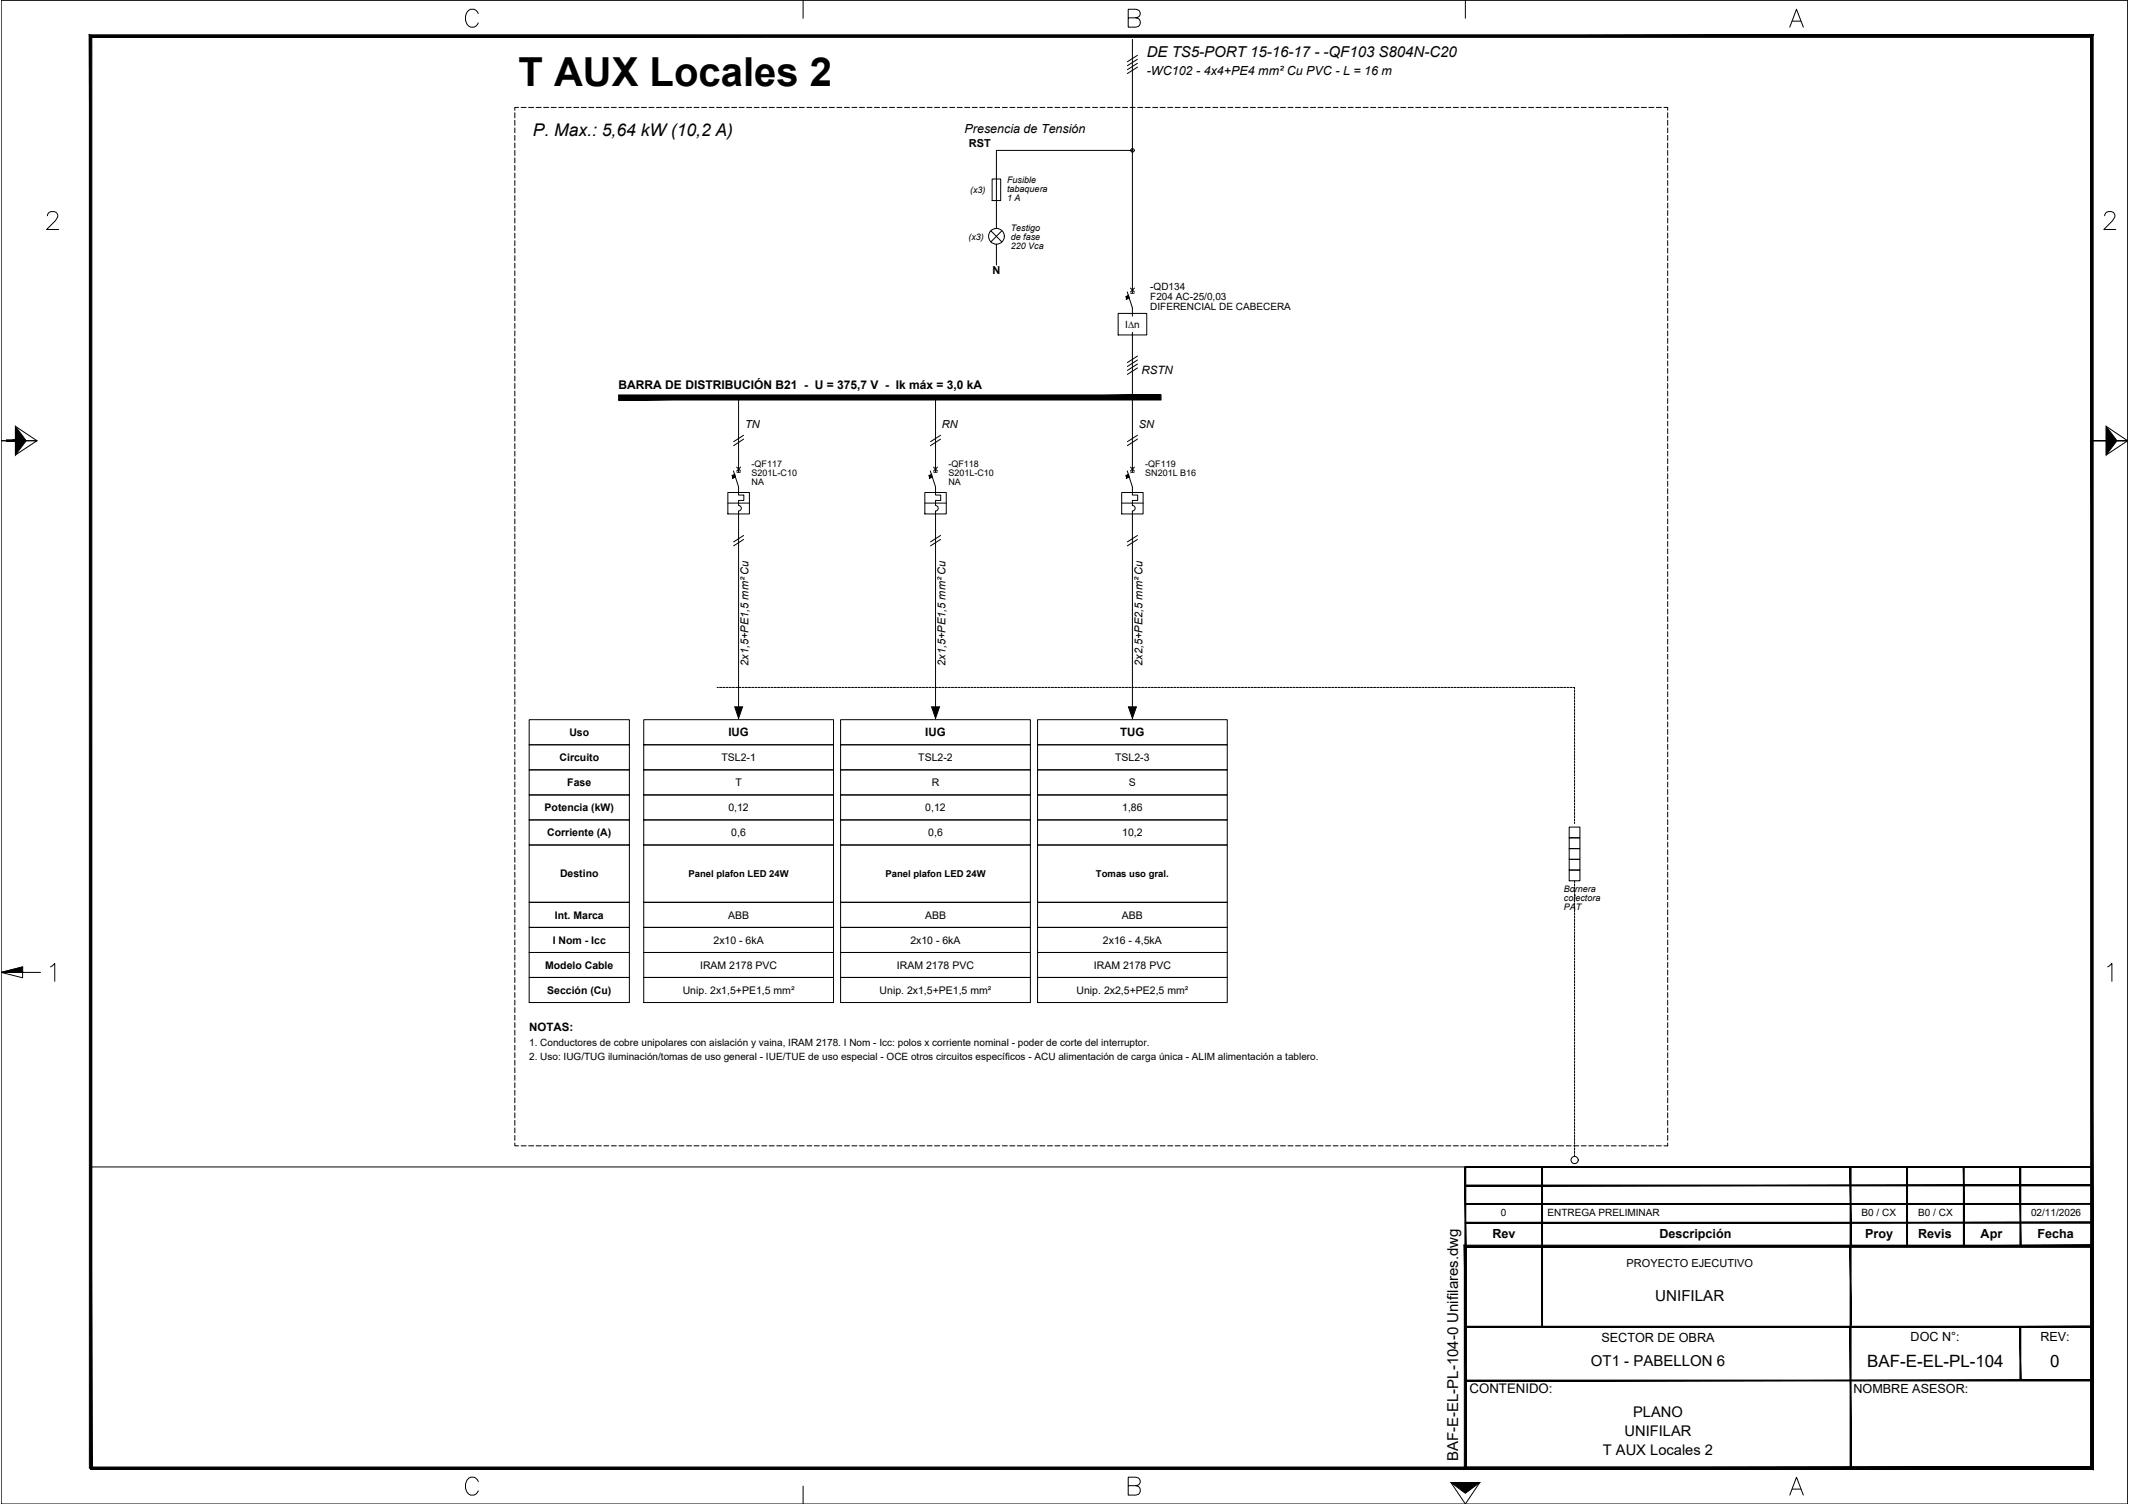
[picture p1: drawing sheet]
<svg xmlns="http://www.w3.org/2000/svg" width="841mm" height="594mm" viewBox="0 0 841 594" stroke-linecap="round" stroke-linejoin="round" font-family="sans-serif">
<!-- layer: UNI-MARCO -->
<g fill="none" stroke="#000" stroke-width=".4">
<path d="M203.4 44.5v2M203.4 47.5v2M203.4 50.5v2M203.4 53.5v2M203.4 56.4v2M203.4 59.4v2M204.9 42.4h-1.5v1.2M205.9 42.4h2M208.8 42.4h2M211.8 42.4h2M214.8 42.4h1.9M217.7 42.4h2"/>
<path d="M220.7 42.4h2M223.7 42.4h2M226.7 42.4h1.9M229.6 42.4h2M232.6 42.4h2M235.5 42.4h2M238.5 42.4h2M241.5 42.4h2M244.5 42.4h2M247.4 42.4h2M250.4 42.4h2M253.4 42.4h2"/>
<path d="M256.3 42.4h2M259.3 42.4h2M262.3 42.4h2M265.3 42.4h2M268.2 42.4h2M271.2 42.4h2M274.2 42.4h1.9M277.2 42.4h1.9M280.1 42.4h2M283.1 42.4h2M286 42.4h2M289 42.4h2"/>
<path d="M292 42.4h2M294.9 42.4h2M297.9 42.4h2M300.9 42.4h2M303.9 42.4h2M306.8 42.4h2M309.8 42.4h2M312.8 42.4h1.9M315.8 42.4h1.9M318.7 42.4h2M321.7 42.4h2M324.7 42.4h1.9"/>
<path d="M327.6 42.4h2M330.6 42.4h2M333.6 42.4h1.9M336.5 42.4h2M339.5 42.4h2M342.5 42.4h2M345.4 42.4h2M348.4 42.4h2M351.4 42.4h2M354.4 42.4h1.9M357.3 42.4h2M360.3 42.4h2"/>
<path d="M363.3 42.4h2M366.2 42.4h2M369.2 42.4h2M372.2 42.4h1.9M375.2 42.4h1.9M378.1 42.4h2M381.1 42.4h2M384 42.4h2M387 42.4h2M390 42.4h2M393 42.4h1.9M395.9 42.4h2"/>
<path d="M398.9 42.4h2M401.9 42.4h2M404.8 42.4h2M407.8 42.4h2M410.8 42.4h1.9M413.8 42.4h2M416.7 42.4h2M419.7 42.4h2M422.7 42.4h1.9M425.6 42.4h2M428.6 42.4h2M431.6 42.4h1.9"/>
<path d="M434.6 42.4h1.9M437.5 42.4h2M440.5 42.4h2M443.4 42.4h2M446.4 42.4h2M449.4 42.4h2M452.4 42.4h2M455.3 42.4h2M458.3 42.4h2M461.3 42.4h2M464.2 42.4h2M467.2 42.4h2"/>
<path d="M470.2 42.4h1.9M473.2 42.4h1.9M476.1 42.4h2M479.1 42.4h2M482 42.4h2M485.1 42.4h1.9M488 42.4h2M491 42.4h2M493.9 42.4h2M496.9 42.4h2M499.9 42.4h2M502.8 42.4h2"/>
<path d="M505.8 42.4h2M508.8 42.4h2M511.8 42.4h2M514.7 42.4h2M517.7 42.4h2M520.7 42.4h1.9M523.7 42.4h1.9M526.6 42.4h2M529.6 42.4h2M532.6 42.4h1.9M535.5 42.4h2M538.5 42.4h2"/>
<path d="M541.4 42.4h2M544.4 42.4h2M547.4 42.4h2M550.4 42.4h2M553.3 42.4h2M556.3 42.4h2M559.3 42.4h2M562.3 42.4h1.9M565.2 42.4h2M568.2 42.4h2M571.2 42.4h2M574.1 42.4h2"/>
<path d="M577.1 42.4h2M580.1 42.4h1.9M583.1 42.4h1.9M586 42.4h2M589 42.4h2M591.9 42.4h2M594.9 42.4h2M597.9 42.4h2M600.9 42.4h1.9M603.8 42.4h2M606.8 42.4h2M609.8 42.4h2"/>
<path d="M612.7 42.4h2M615.7 42.4h2M618.7 42.4h1.9M621.7 42.4h1.9M624.6 42.4h2M627.6 42.4h2M630.6 42.4h1.9M633.5 42.4h2M636.5 42.4h2M639.5 42.4h1.9M642.5 42.4h1.9M645.4 42.4h2"/>
<path d="M648.4 42.4h2M651.3 42.4h2M654.3 42.4h2M657.3 42.4h1.5v1.2M658.8 44.5v2M658.8 47.5v2M658.8 50.5v2M658.8 53.5v2M658.8 56.4v2M658.8 59.4v2M203.4 62.4v2M203.4 65.3v2"/>
<path d="M203.4 68.3v2M203.4 71.3v2M203.4 74.3v2M203.4 77.2v2M658.8 62.4v2M658.8 65.3v2M658.8 68.3v2M658.8 71.3v2M658.8 74.3v2M658.8 77.2v2M203.4 80.2v2M203.4 83.2v1.9"/>
<path d="M203.4 86.1v2M203.4 89.1v2M203.4 92.1v2M203.4 95.1v1.9M203.4 98v2M658.8 80.2v2M658.8 83.2v1.9M658.8 86.1v2M658.8 89.1v2M658.8 92.1v2M658.8 95.1v1.9M658.8 98v2"/>
<path d="M203.4 101v2M203.4 103.9v2M203.4 106.9v2M203.4 109.9v2M203.4 112.9v2M203.4 115.8v2M203.4 118.8v2M658.8 101v2M658.8 103.9v2M658.8 106.9v2M658.8 109.9v2M658.8 112.9v2"/>
<path d="M658.8 115.8v2M658.8 118.8v2M203.4 121.8v2M203.4 124.8v1.9M203.4 127.7v2M203.4 130.7v2M203.4 133.7v2M203.4 136.6v2M203.4 139.6v2M658.8 121.8v2M658.8 124.8v1.9M658.8 127.7v2"/>
<path d="M658.8 130.7v2M658.8 133.7v2M658.8 136.6v2M658.8 139.6v2M203.4 142.6v1.9M203.4 145.6v1.9M203.4 148.5v2M203.4 151.5v2M203.4 154.4v2M203.4 157.4v2M658.8 142.6v1.9M658.8 145.6v1.9"/>
<path d="M658.8 148.5v2M658.8 151.5v2M658.8 154.4v2M658.8 157.4v2M203.4 160.4v2M203.4 163.4v1.9M203.4 166.3v2M203.4 169.3v2M203.4 172.3v2M203.4 175.2v2M203.4 178.2v2M658.8 160.4v2"/>
<path d="M658.8 163.4v1.9M658.8 166.3v2M658.8 169.3v2M658.8 172.3v2M658.8 175.2v2M658.8 178.2v2M203.4 181.2v1.9M203.4 184.2v1.9M203.4 187.1v2M203.4 190.1v2M203.4 193.1v1.9M203.4 196v2"/>
<path d="M203.4 199v2M658.8 181.2v1.9M658.8 184.2v1.9M658.8 187.1v2M658.8 190.1v2M658.8 193.1v1.9M658.8 196v2M658.8 199v2M203.4 202v1.9M203.4 204.9v2M203.4 207.9v2M203.4 210.9v2"/>
<path d="M203.4 213.8v2M203.4 216.8v2M203.4 219.8v2M658.8 202v1.9M658.8 204.9v2M658.8 207.9v2M658.8 210.9v2M658.8 213.8v2M658.8 216.8v2M658.8 219.8v2M203.4 222.8v1.9M203.4 225.7v2"/>
<path d="M203.4 228.7v2M203.4 231.7v2M203.4 234.6v2M203.4 237.6v2M658.8 222.8v1.9M658.8 225.7v2M658.8 228.7v2M658.8 231.7v2M658.8 234.6v2M658.8 237.6v2M203.4 240.6v1.9M203.4 243.6v1.9"/>
<path d="M203.4 246.5v2M203.4 249.5v2M203.4 252.4v2M203.4 255.4v2M203.4 258.4v2M658.8 240.6v1.9M658.8 243.6v1.9M658.8 246.5v2M658.8 249.5v2M658.8 252.4v2M658.8 255.4v2M658.8 258.4v2"/>
<path d="M203.4 261.4v2M203.4 264.3v2M203.4 267.3v2M203.4 270.3v2M203.4 273.2v2M203.4 276.2v2M203.4 279.2v1.9M658.8 261.4v2M658.8 264.3v2M658.8 267.3v2M658.8 270.3v2M658.8 273.2v2"/>
<path d="M658.8 276.2v2M658.8 279.2v1.9M203.4 282.2v2M203.4 285.1v2M203.4 288.1v2M203.4 291.1v1.9M203.4 294v2M203.4 297v2M203.4 300v2M658.8 282.2v2M658.8 285.1v2M658.8 288.1v2"/>
<path d="M658.8 291.1v1.9M658.8 294v2M658.8 297v2M658.8 300v2M203.4 303v1.9M203.4 305.9v2M203.4 308.9v2M203.4 311.8v2M203.4 314.8v2M203.4 317.8v2M658.8 303v1.9M658.8 305.9v2"/>
<path d="M658.8 308.9v2M658.8 311.8v2M658.8 314.8v2M658.8 317.8v2M203.4 320.8v2M203.4 323.7v2M203.4 326.7v2M203.4 329.7v2M203.4 332.7v1.9M203.4 335.6v2M203.4 338.6v2M658.8 320.8v2"/>
<path d="M658.8 323.7v2M658.8 326.7v2M658.8 329.7v2M658.8 332.7v1.9M658.8 335.6v2M658.8 338.6v2M203.4 341.6v1.9M203.4 344.5v2M203.4 347.5v2M203.4 350.4v2M203.4 353.5v1.9M203.4 356.4v2"/>
<path d="M203.4 359.4v2M658.8 341.6v1.9M658.8 344.5v2M658.8 347.5v2M658.8 350.4v2M658.8 353.5v1.9M658.8 356.4v2M658.8 359.4v2M203.4 362.3v2M203.4 365.3v2M203.4 368.3v2M203.4 371.3v1.9"/>
<path d="M203.4 374.2v2M203.4 377.2v2M658.8 362.3v2M658.8 365.3v2M658.8 368.3v2M658.8 371.3v1.9M658.8 374.2v2M658.8 377.2v2M203.4 380.2v2M203.4 383.1v2M203.4 386.1v2M203.4 389.1v1.9"/>
<path d="M203.4 392.1v1.9M203.4 395v2M203.4 398v2M658.8 380.2v2M658.8 383.1v2M658.8 386.1v2M658.8 389.1v1.9M658.8 392.1v1.9M658.8 395v2M658.8 398v2M203.4 401v1.9M203.4 403.9v2"/>
<path d="M203.4 406.9v2M203.4 409.9v1.9M203.4 412.8v2M203.4 415.8v2M203.4 418.8v2M658.8 401v1.9M658.8 403.9v2M658.8 406.9v2M658.8 409.9v1.9M658.8 412.8v2M658.8 415.8v2M658.8 418.8v2"/>
<path d="M203.4 421.7v2M203.4 424.7v2M203.4 427.7v2M203.4 430.7v1.9M203.4 433.6v2M203.4 436.6v2M203.4 439.6v2M658.8 421.7v2M658.8 424.7v2M658.8 427.7v2M658.8 430.7v1.9M658.8 433.6v2"/>
<path d="M658.8 436.6v2M658.8 439.6v2M203.4 451.5v1.1h1.5M203.4 442.5v2M203.4 445.5v2M203.4 448.5v1.9M205.9 452.6h2M208.8 452.6h2M211.8 452.6h2M214.8 452.6h1.9M217.7 452.6h2M220.7 452.6h2"/>
<path d="M223.7 452.6h2M226.7 452.6h1.9M229.6 452.6h2M232.6 452.6h2M235.5 452.6h2M238.5 452.6h2M241.5 452.6h2M244.5 452.6h2M247.4 452.6h2M250.4 452.6h2M253.4 452.6h2M256.3 452.6h2"/>
<path d="M259.3 452.6h2M262.3 452.6h2M265.3 452.6h2M268.2 452.6h2M271.2 452.6h2M274.2 452.6h1.9M277.2 452.6h1.9M280.1 452.6h2M283.1 452.6h2M286 452.6h2M289 452.6h2M292 452.6h2"/>
<path d="M294.9 452.6h2M297.9 452.6h2M300.9 452.6h2M303.9 452.6h2M306.8 452.6h2M309.8 452.6h2M312.8 452.6h1.9M315.8 452.6h1.9M318.7 452.6h2M321.7 452.6h2M324.7 452.6h1.9M327.6 452.6h2"/>
<path d="M330.6 452.6h2M333.6 452.6h1.9M336.5 452.6h2M339.5 452.6h2M342.5 452.6h2M345.4 452.6h2M348.4 452.6h2M351.4 452.6h2M354.4 452.6h1.9M357.3 452.6h2M360.3 452.6h2M363.3 452.6h2"/>
<path d="M366.2 452.6h2M369.2 452.6h2M372.2 452.6h1.9M375.2 452.6h1.9M378.1 452.6h2M381.1 452.6h2M384 452.6h2M387 452.6h2M390 452.6h2M393 452.6h1.9M395.9 452.6h2M398.9 452.6h2"/>
<path d="M401.9 452.6h2M404.8 452.6h2M407.8 452.6h2M410.8 452.6h1.9M413.8 452.6h2M416.7 452.6h2M419.7 452.6h2M422.7 452.6h1.9M425.6 452.6h2M428.6 452.6h2M431.6 452.6h1.9M434.6 452.6h1.9"/>
<path d="M437.5 452.6h2M440.5 452.6h2M443.4 452.6h2M446.4 452.6h2M449.4 452.6h2M452.4 452.6h2M455.3 452.6h2M458.3 452.6h2M461.3 452.6h2M464.2 452.6h2M467.2 452.6h2M470.2 452.6h1.9"/>
<path d="M473.2 452.6h1.9M476.1 452.6h2M479.1 452.6h2M482 452.6h2M485.1 452.6h1.9M488 452.6h2M491 452.6h2M493.9 452.6h2M496.9 452.6h2M499.9 452.6h2M502.8 452.6h2M505.8 452.6h2"/>
<path d="M508.8 452.6h2M511.8 452.6h2M514.7 452.6h2M517.7 452.6h2M520.7 452.6h1.9M523.7 452.6h1.9M526.6 452.6h2M529.6 452.6h2M532.6 452.6h1.9M535.5 452.6h2M538.5 452.6h2M541.4 452.6h2"/>
<path d="M544.4 452.6h2M547.4 452.6h2M550.4 452.6h2M553.3 452.6h2M556.3 452.6h2M559.3 452.6h2M562.3 452.6h1.9M565.2 452.6h2M568.2 452.6h2M571.2 452.6h2M574.1 452.6h2M577.1 452.6h2"/>
<path d="M580.1 452.6h1.9M583.1 452.6h1.9M586 452.6h2M589 452.6h2M591.9 452.6h2M594.9 452.6h2M597.9 452.6h2M600.9 452.6h1.9M603.8 452.6h2M606.8 452.6h2M609.8 452.6h2M612.7 452.6h2"/>
<path d="M615.7 452.6h2M618.7 452.6h1.9M621.7 452.6h1.9M624.6 452.6h2M627.6 452.6h2M630.6 452.6h1.9M633.5 452.6h2M636.5 452.6h2M639.5 452.6h1.9M642.5 452.6h1.9M645.4 452.6h2M648.4 452.6h2"/>
<path d="M651.3 452.6h2M654.3 452.6h2M658.8 442.5v2M658.8 445.5v2M658.8 448.5v1.9M658.8 451.5v1.1h-1.5"/>
</g>
<!-- layer: UNI-LIN -->
<g fill="none" stroke="#000" stroke-width=".4">
<path d="M447.3 15.6v100.2M449.3 26.5l-4 2.6M449.3 25l-4 2.5M449.3 23.4l-4 2.6M449.3 21.9l-4 2.5M447.3 59.4h-53.7v30.8M391.9 70.7h3.4v8.5h-3.4zM391.4 91.2l4.4 4.4M393.6 96.4v8.3M395.8 91.2l-4.4 4.4M445.3 115.3l2 6.3v3.3M446.6 113.8l1.5 1.5"/>
<path d="M446.7 115.8h1.3M448.1 113.8l-1.5 1.5M441.7 123.8h11.3v8.5h-11.3zM447.3 131.2v55.3M291.8 157v29.5M369.6 157v29.5M449.3 145.3l-4 2.6M449.3 143.8l-4 2.5M449.3 142.2l-4 2.6M449.3 140.6l-4 2.6M293.8 173.5l-4 2.5M293.8 171.9l-4 2.6"/>
<path d="M371.6 173.5l-4 2.5M371.6 171.9l-4 2.6M449.3 173.5l-4 2.5M449.3 171.9l-4 2.6M287.5 194.5h8.5v8.5h-8.5zM287.5 198.7h8.5M289.7 186l2.1 6.3v3.3h2v2.1h-2v2a1.08 1.08 0 0 1 1.1 1 1.08 1.08 0 0 1-1.1 1.1v78.2M291 184.5l1.6 1.6M291.1 186.5h1.3M292.6 184.5l-1.6 1.6M365.3 194.5h8.5v8.5h-8.5zM365.3 198.7h8.5"/>
<path d="M367.5 186l2.1 6.3v3.3h2v2.1h-2v2a1.08 1.08 0 0 1 1 1 1.08 1.08 0 0 1-1 1.1v78.2M368.8 184.5l1.5 1.6M368.9 186.5h1.3M370.3 184.5l-1.5 1.6M443.1 194.5h8.5v8.5h-8.5zM443.1 198.7h8.5M445.3 186l2 6.3v3.3h2.1v2.1h-2.1v2a1.08 1.08 0 0 1 1.1 1 1.08 1.08 0 0 1-1.1 1.1v78.2M446.6 184.5l1.5 1.6M446.7 186.5h1.3M448.1 184.5l-1.5 1.6M293.8 213.1l-4 2.5M293.8 211.5l-4 2.6"/>
<path d="M371.6 213.1l-4 2.5M371.6 211.5l-4 2.6M449.3 213.1l-4 2.5M449.3 211.5l-4 2.6"/>
<circle cx="447.4" cy="59.4" r=".7"/>
<circle cx="393.6" cy="93.3" r="3.1"/>
</g>
<g fill="#000" stroke="#000" stroke-width=".4">
<path d="M290.2 279.2h3.1l-1.5 4.5zM368 279.2h3.1l-1.5 4.5zM445.8 279.2h3.1l-1.6 4.5z"/>
<path d="M445.8 116.8l.3 1-1 .3zM444.8 117.1l.3 1 .7-1.3z"/>
<path d="M290.2 187.5l.3 1-1 .3zM289.2 187.8l.3 1 .7-1.3z"/>
<path d="M368 187.5l.3 1-1 .3zM366.9 187.8l.4 1 .7-1.3z"/>
<path d="M445.8 187.5l.3 1-1 .3zM444.8 187.8l.3 1 .7-1.3z"/>
</g>
<!-- layer: UNI-BARRA -->
<path d="M244.4 156v2l214.2-2zM244.4 158l214.2-2v2z" fill="#000" stroke="#000" stroke-width=".4"/>
<!-- layer: UNI-TABLA -->
<g fill="none" stroke="#000" stroke-width=".4">
<path d="M209 284.3h39.6v9.9h-39.6zM209 294.2h39.6v9.9h-39.6zM254.3 284.3h75v9.9h-75zM254.3 294.2h75v9.9h-75zM332.1 284.3h74.9v9.9h-74.9zM332.1 294.2h74.9v9.9h-74.9zM409.9 284.3h74.9v9.9h-74.9zM409.9 294.2h74.9v9.9h-74.9zM209 304.1h39.6v9.9h-39.6zM209 314h39.6v9.9h-39.6zM254.3 304.1h75v9.9h-75zM254.3 314h75v9.9h-75z"/>
<path d="M332.1 304.1h74.9v9.9h-74.9zM332.1 314h74.9v9.9h-74.9zM409.9 304.1h74.9v9.9h-74.9zM409.9 314h74.9v9.9h-74.9zM209 323.9h39.6v9.9h-39.6zM209 333.8h39.6v22.6h-39.6zM254.3 323.9h75v9.9h-75zM254.3 333.8h75v22.6h-75zM332.1 323.9h74.9v9.9h-74.9zM332.1 333.8h74.9v22.6h-74.9zM409.9 323.9h74.9v9.9h-74.9zM409.9 333.8h74.9v22.6h-74.9z"/>
<path d="M209 356.4h39.6v9.9h-39.6zM254.3 356.4h75v9.9h-75zM332.1 356.4h74.9v9.9h-74.9zM409.9 356.4h74.9v9.9h-74.9zM209 366.3h39.6v9.9h-39.6zM209 376.2h39.6v9.9h-39.6zM254.3 366.3h75v9.9h-75zM254.3 376.2h75v9.9h-75zM332.1 366.3h74.9v9.9h-74.9zM332.1 376.2h74.9v9.9h-74.9zM409.9 366.3h74.9v9.9h-74.9zM409.9 376.2h74.9v9.9h-74.9z"/>
<path d="M209 386.1h39.6v9.9h-39.6zM254.3 386.1h75v9.9h-75zM332.1 386.1h74.9v9.9h-74.9zM409.9 386.1h74.9v9.9h-74.9z"/>
</g>
<!-- layer: UNI-PAT -->
<g fill="none" stroke="#000" stroke-width=".4">
<path d="M283.3 271.5h.5M284.2 271.5h.9M285.5 271.5h.8M286.8 271.5h.8M288 271.5h.9M289.3 271.5h.9M290.6 271.5h.8M291.8 271.5h.9M293.1 271.5h.9M294.4 271.5h.8M295.7 271.5h.8M296.9 271.5h.9"/>
<path d="M298.2 271.5h.8M299.5 271.5h.8M300.7 271.5h.9M302 271.5h.9M303.3 271.5h.9M304.6 271.5h.8M305.9 271.5h.8M307.1 271.5h.9M308.4 271.5h.8M309.7 271.5h.8M310.9 271.5h.9M312.2 271.5h.9"/>
<path d="M313.5 271.5h.8M314.7 271.5h.9M316 271.5h.9M317.3 271.5h.8M318.6 271.5h.8M319.8 271.5h.9M321.1 271.5h.9M322.4 271.5h.9M323.7 271.5h.8M325 271.5h.8M326.2 271.5h.9M327.5 271.5h.8"/>
<path d="M328.8 271.5h.8M330 271.5h.9M331.3 271.5h.8M332.6 271.5h.8M333.8 271.5h.9M335.1 271.5h.9M336.4 271.5h.8M337.7 271.5h.8M338.9 271.5h.9M340.2 271.5h.9M341.5 271.5h.8M342.8 271.5h.8"/>
<path d="M344 271.5h.9M345.3 271.5h.9M346.6 271.5h.8M347.9 271.5h.8M349.1 271.5h.9M350.4 271.5h.8M351.7 271.5h.8M352.9 271.5h.9M354.2 271.5h.8M355.5 271.5h.8M356.7 271.5h.9M358 271.5h.9"/>
<path d="M359.3 271.5h.9M360.6 271.5h.8M361.9 271.5h.8M363.1 271.5h.9M364.4 271.5h.9M365.7 271.5h.8M366.9 271.5h.9M368.2 271.5h.9M369.5 271.5h.8M370.8 271.5h.8M372 271.5h.9M373.3 271.5h.8"/>
<path d="M374.6 271.5h.8M375.8 271.5h.9M377.1 271.5h.9M378.4 271.5h.9M379.7 271.5h.8M381 271.5h.8M382.2 271.5h.9M383.5 271.5h.8M384.8 271.5h.8M386 271.5h.9M387.3 271.5h.9M388.6 271.5h.8"/>
<path d="M389.8 271.5h.9M391.1 271.5h.9M392.4 271.5h.8M393.7 271.5h.8M394.9 271.5h.9M396.2 271.5h.9M397.5 271.5h.9M398.8 271.5h.8M400 271.5h.9M401.3 271.5h.9M402.6 271.5h.8M403.9 271.5h.8"/>
<path d="M405.1 271.5h.9M406.4 271.5h.8M407.7 271.5h.8M408.9 271.5h.9M410.2 271.5h.9M411.5 271.5h.8M412.7 271.5h.9M414 271.5h.9M415.3 271.5h.9M416.6 271.5h.8M417.9 271.5h.8M419.1 271.5h.9"/>
<path d="M420.4 271.5h.9M421.7 271.5h.8M423 271.5h.8M424.2 271.5h.9M425.5 271.5h.8M426.8 271.5h.8M428 271.5h.9M429.3 271.5h.8M430.6 271.5h.8M431.8 271.5h.9M433.1 271.5h.9M434.4 271.5h.9"/>
<path d="M435.7 271.5h.8M437 271.5h.8M438.2 271.5h.9M439.5 271.5h.9M440.8 271.5h.8M442 271.5h.9M443.3 271.5h.9M444.6 271.5h.8M445.9 271.5h.8M447.1 271.5h.9M448.4 271.5h.8M449.7 271.5h.8"/>
<path d="M450.9 271.5h.9M452.2 271.5h.9M453.5 271.5h.9M454.8 271.5h.8M456.1 271.5h.8M457.3 271.5h.9M458.6 271.5h.8M459.9 271.5h.8M461.1 271.5h.9M462.4 271.5h.9M463.7 271.5h.8M464.9 271.5h.9"/>
<path d="M466.2 271.5h.9M467.5 271.5h.8M468.8 271.5h.8M470 271.5h.9M471.3 271.5h.8M472.6 271.5h.9M473.9 271.5h.8M475.1 271.5h.9M476.4 271.5h.9M477.7 271.5h.8M479 271.5h.8M480.2 271.5h.9"/>
<path d="M481.5 271.5h.8M482.8 271.5h.8M484 271.5h.9M485.3 271.5h.9M486.6 271.5h.8M487.8 271.5h.9M489.1 271.5h.9M490.4 271.5h.9M491.7 271.5h.8M493 271.5h.8M494.2 271.5h.9M495.5 271.5h.9"/>
<path d="M496.8 271.5h.8M498.1 271.5h.8M499.3 271.5h.9M500.6 271.5h.8M501.9 271.5h.8M503.1 271.5h.9M504.4 271.5h.8M505.7 271.5h.8M506.9 271.5h.9M508.2 271.5h.9M509.5 271.5h.9M510.8 271.5h.8"/>
<path d="M512.1 271.5h.8M513.3 271.5h.9M514.6 271.5h.9M515.9 271.5h.8M517.1 271.5h.9M518.4 271.5h.9M519.7 271.5h.8M521 271.5h.8M522.2 271.5h.9M523.5 271.5h.8M524.8 271.5h.8M526 271.5h.9"/>
<path d="M527.3 271.5h.9M528.6 271.5h.9M529.9 271.5h.8M531.2 271.5h.8M532.4 271.5h.9M533.7 271.5h.8M535 271.5h.8M536.2 271.5h.9M537.5 271.5h.9M538.8 271.5h.8M540 271.5h.9M541.3 271.5h.9"/>
<path d="M542.6 271.5h.8M543.9 271.5h.8M545.1 271.5h.9M546.4 271.5h.8M547.7 271.5h.9M549 271.5h.8M550.2 271.5h.9M551.5 271.5h.9M552.8 271.5h.8M554.1 271.5h.8M555.3 271.5h.9M556.6 271.5h.8"/>
<path d="M557.9 271.5h.8M559.1 271.5h.9M560.4 271.5h.9M561.7 271.5h.8M562.9 271.5h.9M564.2 271.5h.9M565.5 271.5h.8M566.8 271.5h.8M568.1 271.5h.8M569.3 271.5h.9M570.6 271.5h.9M571.9 271.5h.8"/>
<path d="M573.2 271.5h.8M574.4 271.5h.9M575.7 271.5h.8M577 271.5h.8M578.2 271.5h.9M579.5 271.5h.8M580.8 271.5h.8M582 271.5h.9M583.3 271.5h.9M584.6 271.5h.8M585.9 271.5h.8M587.2 271.5h.8"/>
<path d="M588.4 271.5h.9M589.7 271.5h.8M591 271.5h.8M592.2 271.5h.9M593.5 271.5h.9M594.8 271.5h.8M596.1 271.5h.8M597.3 271.5h.9M598.6 271.5h.8M599.9 271.5h.8M601.1 271.5h.9M602.4 271.5h.8"/>
<path d="M603.7 271.5h.8M604.9 271.5h.9M606.3 271.5h.8M607.5 271.5h.9M608.8 271.5h.8M610.1 271.5h.8M611.3 271.5h.9M612.6 271.5h.9M613.9 271.5h.8M615.1 271.5h.9M616.4 271.5h.9M617.7 271.5h.8"/>
<path d="M619 271.5h.8M620.2 271.5h.9M621.5 271.5h.5v.6M622 272.6v.8M622 273.8v.9M622 275.1v.8M622 276.4v.8M622 277.6v.9M622 278.9v.9M622 280.2v.8M622 281.4v.9M622 282.7v.9"/>
<path d="M622 284v.8M622 285.3v.8M622 286.5v.9M622 287.8v.9M622 289.1v.9M622 290.4v.8M622 291.6v.9M622 292.9v.9M622 294.2v.8M622 295.5v.8M622 296.7v.9M622 298v.8"/>
<path d="M622 299.3v.8M622 300.5v.9M622 301.8v.9M622 303.1v.8M622 304.3v.9M622 305.6v.9M622 306.9v.9M622 308.2v.8M622 309.5v.8M622 310.7v.9M622 312v.9M622 313.3v.8"/>
<path d="M622 314.6v.8M622 315.8v.9M622 317.1v.8M622 318.4v.8M622 319.6v.9M619.9 339.4h4.2v4.3h-4.2zM619.9 335.2h4.2v4.2h-4.2zM619.9 330.9h4.2v4.3h-4.2zM619.9 326.7h4.2v4.2h-4.2zM622 320.9v.8M622 322.2v.8M622 323.4v.9"/>
<path d="M622 324.7v.6M619.9 343.7h4.2v4.2h-4.2zM622 347.9v.8M622 349.1v.9M622 350.4v.9M622 351.7v.8M622 352.9v.9M622 354.2v.9M622 355.5v.8M622 356.8v.8M622 358v.9M622 359.3v.8"/>
<path d="M622 360.6v.8M622 361.8v.9M622 363.1v.9M622 364.4v.9M622 365.7v.8M622 367v.8M622 368.2v.9M622 369.5v.8M622 370.8v.8M622 372v.9M622 373.3v.9M622 374.6v.8"/>
<path d="M622 375.8v.9M622 377.1v.9M622 378.4v.8M622 379.7v.8M622 380.9v.9M622 382.2v.9M622 383.5v.9M622 384.8v.8M622 386.1v.8M622 387.3v.9M622 388.6v.8M622 389.9v.8"/>
<path d="M622 391.1v.9M622 392.4v.8M622 393.7v.8M622 394.9v.9M622 396.2v.9M622 397.5v.8M622 398.8v.8M622 400v.9M622 401.3v.9M622 402.6v.9M622 403.9v.8M622 405.1v.9"/>
<path d="M622 406.4v.9M622 407.7v.8M622 409v.8M622 410.2v.9M622 411.5v.8M622 412.8v.8M622 414v.9M622 415.3v.9M622 416.6v.8M622 417.8v.9M622 419.1v.9M622 420.4v.9"/>
<path d="M622 421.7v.8M622 423v.8M622 424.2v.9M622 425.5v.9M622 426.8v.8M622 428v.9M622 429.3v.9M622 430.6v.8M622 431.9v.8M622 433.1v.9M622 434.4v.8M622 435.7v.8"/>
<path d="M622 436.9v.9M622 438.2v.9M622 439.5v.9M622 440.8v.8M622 442.1v.8M622 443.3v.9M622 444.6v.8M622 445.9v.8M622 447.1v.9M622 448.4v.9M622 449.7v.8M622 450.9v.9"/>
<path d="M622 452.2v.9M622 453.5v.8M622 454.8v.8M622 456v.8"/>
<circle cx="622" cy="458.2" r="1.42"/>
</g>
<!-- layer: RO-ROTULO -->
<g fill="#000" stroke="#000" stroke-width=".4">
<path d="M578.7 460.9l.3 31.4v-31.4zM578.7 460.9l.3 31.4h-.3z"/>
<path d="M609 460.9l.3 31.4v-31.4zM609 460.9l.3 31.4h-.3z"/>
<path d="M730.8 460.9l.4 31.4v-31.4zM730.8 460.9l.4 31.4h-.4z"/>
<path d="M753.2 460.9l.3 31.4v-31.4zM753.2 460.9l.3 31.4h-.3z"/>
<path d="M775.6 460.9l.3 31.4v-31.4zM775.6 460.9l.3 31.4h-.3z"/>
<path d="M797.9 460.9l.4 31.4v-31.4zM797.9 460.9l.4 31.4h-.4z"/>
<path d="M578.9 475.7h247.4v-.3zM578.9 475.4h247.4l-247.4 .3z"/>
<path d="M578.9 468.4h247.4v-.3zM578.9 468.1h247.4l-247.4 .3z"/>
<path d="M578.9 461.1h247.4v-.3zM578.9 460.8h247.4l-247.4 .3z"/>
<path d="M826.2 460.9l.4 31.4v-31.4zM826.2 460.9l.4 31.4h-.4z"/>
<path d="M730.8 492.3l.4 31.2v-31.2zM730.8 492.3l.4 31.2h-.4z"/>
<path d="M579.3 492.7h246.6l.9-.9zM578.4 491.8h248.4l-247.5 .9zM578.4 491.8l.9 87.7v-86.8zM578.4 491.8l.9 87.7-.9 .9zM579.3 579.5l-.9 .9 247.5-.9zM578.4 580.4l247.5-.9 .9 .9zM825.9 492.7v86.8l.9 .9zM825.9 492.7l.9-.9v88.6z"/>
<path d="M578.9 483.2h247.4v-.4zM578.9 482.8h247.4l-247.4 .4z"/>
<path d="M578.9 523.9v.4l247.4-.4zM578.9 524.3l247.4-.4v.4z"/>
<path d="M609 492.3v31.8h.3zM609 492.3h.3v31.8z"/>
<path d="M797.9 524.1l.4 20.9v-20.9zM797.9 524.1l.4 20.9h-.4z"/>
<path d="M578.9 524.3h247.4v-.4zM578.9 523.9h247.4l-247.4 .4z"/>
<path d="M578.9 524.3h247.4v-.4zM578.9 523.9h247.4l-247.4 .4z"/>
<path d="M578.9 545.1v.4l247.4-.4zM578.9 545.5l247.4-.4v.4z"/>
<path d="M730.8 523.8v56.1h.4zM730.8 523.8h.4v56.1z"/>
</g>
<path d="M578.9 524.1h.1" fill="none" stroke="#000" stroke-width=".4"/>
<!-- layer: 0. ARQ - ROTULOS -->
<g fill="none" stroke="#000" stroke-width=".4">
<path d="M.5 .1h840v594h-840zM188.9 5.3a2.59 2.59 0 0 0-2.9-1.7 2.59 2.59 0 0 0-2.1 2.8 3.3 3.3 0 0 0 3.3 4.3l1.4-1 .3-.7M317.2 .1v7.1M445.7 7h3l1-.3a1.64 1.64 0 0 0 0-2.7l-1-.3h-3v7h3a1.84 1.84 0 0 0 1.8-1.8 1.84 1.84 0 0 0-1.8-1.9M578.9 .1v7.1M707 10.7l2.7-7 2.7 7M708 8.4h3.4M18.8 85.2a1.68 1.68 0 0 1 1.3-1.6h1.4a1.68 1.68 0 0 1 1 2.6l-4.1 4.4h4.8M831.4 85.2a1.68 1.68 0 0 1 1.4-1.6h1.3a1.68 1.68 0 0 1 1 2.6l-4 4.4h4.7M6.1 168.4l8.5 5.7h-14.1h14.1l-8.5 5.6zM826.3 174.1h14.2l-8.5 5.6v-11.3l8.5 5.7zM.5 384.1h8.4v2.1l-8.4-2.1 8.4-2.2v2.2h7.1"/>
<path d="M19.9 381.9l1.7-1.4v7.1M832.6 381.9l1.7-1.4v7.1M826.1 579.9h.1M826.1 579.9h.2zM826.1 579.9h.2M826.3 579.9h-.2M826.3 579.9h.1M188.9 585.2a2.59 2.59 0 0 0-2.9-1.7 2.59 2.59 0 0 0-2.1 2.7 3.3 3.3 0 0 0 3.3 4.4l.7-.4 1-1.3M317.2 587v7.1M445.7 586.8h3l1-.3a1.64 1.64 0 0 0 0-2.7l-1-.3h-3v7.1h3a1.87 1.87 0 0 0 1.8-1.9 1.87 1.87 0 0 0-1.8-1.9M573.2 585.6h11.3l-5.6 8.5zM707 590.6l2.7-7.1 2.7 7.1"/>
<path d="M708 588.2h3.4"/>
</g>
<g fill="#000" stroke="#000" stroke-width=".4">
<path d="M6.1 168.4l4.2 5.7-4.2 5.6zM832 168.4l4.3 5.7-4.3 5.6zM.5 384.1l8.4-2.2v2.2zM573.2 585.6h11.3l-5.6 4.2z"/>
<path d="M2.6 174.4l3.5-.6v.6zM2.6 173.8v.6l3.5-.6z"/>
<path d="M35.3 13.8v566.1h1zM35.3 13.8l1 .9v565.2zM35.3 13.8l1 .9 790.6-.9zM36.3 14.7l790.6-.9-1 .9zM826.9 13.8l-1 .9 1 565.7zM825.9 14.7l1 565.7-1-.9zM35.8 580.4h791.1l-1-.9zM35.8 579.5h790.1l-790.1 .9z"/>
</g>
<!-- layer: 1 -->
<path d="M35.8 14.3h790.5v446.6h-790.5z" fill="none" stroke="#000" stroke-width=".4"/>
<text font-size="15.8" x="204.8" y="34">T AUX Locales 2</text>
<text font-size="6.9" x="210.4" y="53.7">P. Max.: 5,64 kW (10,2 A)</text>
<g font-size="6.7">
<text x="809.9" y="539.9">0</text>
<text x="737.6" y="540.1">BAF-E-EL-PL-104</text>
</g>
<text font-size="6" x="653.9" y="514">UNIFILAR</text>
<g font-size="5.9">
<text x="453" y="22.6">DE TS5-PORT 15-16-17 - -QF103 S804N-C20</text>
<text x="628.4" y="539.7">OT1 - PABELLON 6</text>
<text x="576" y="577.1" transform="rotate(-90 576 577.1)">BAF-E-EL-PL-104-0 Unifilares.dwg</text>
</g>
<g font-size="5.8">
<text x="645.1" y="559.7">PLANO</text>
<text x="641.7" y="567.2">UNIFILAR</text>
<text x="633.2" y="574.9">T AUX Locales 2</text>
</g>
<text font-size="5.2" x="580.5" y="550.3">CONTENIDO:</text>
<g font-size="5">
<text x="589.5" y="489.1">Rev</text>
<text x="655.5" y="489.2">Descripción</text>
<text x="736.8" y="489.1">Proy</text>
<text x="757.7" y="489.1">Revis</text>
<text x="782.4" y="489.1">Apr</text>
<text x="804.8" y="489.1">Fecha</text>
<text x="632.6" y="530.1">SECTOR DE OBRA</text>
<text x="754.8" y="529.8">DOC N°:</text>
<text x="806.1" y="529.8">REV:</text>
<text x="732.2" y="550.2">NOMBRE ASESOR:</text>
</g>
<g font-size="4.9">
<text x="453" y="29.7">-WC102 - 4x4+PE4 mm² Cu PVC - L = 16 m</text>
<text x="381" y="52.3">Presencia de Tensión</text>
</g>
<text font-size="4.7" x="244.4" y="153.5">BARRA DE DISTRIBUCIÓN B21 - U = 375,7 V - Ik máx = 3,0 kA</text>
<g font-size="4.5">
<text x="450.9" y="147.8">RSTN</text>
<text x="287.7" y="290.8">IUG</text>
<text x="365.5" y="290.8">IUG</text>
<text x="442.6" y="290.8">TUG</text>
<text x="209" y="407.3">NOTAS:</text>
</g>
<g font-size="4.3">
<text x="382.8" y="58">RST</text>
<text x="392" y="108.2">N</text>
<text x="294.3" y="169">TN</text>
<text x="372.1" y="169">RN</text>
<text x="449.9" y="169">SN</text>
<text x="295.7" y="263.1" transform="rotate(-90 295.7 263.1)">2x1,5+PE1,5 mm² Cu</text>
<text x="373.5" y="263.1" transform="rotate(-90 373.5 263.1)">2x1,5+PE1,5 mm² Cu</text>
<text x="451.3" y="263.1" transform="rotate(-90 451.3 263.1)">2x2,5+PE2,5 mm² Cu</text>
<text x="642.5" y="500.5">PROYECTO EJECUTIVO</text>
</g>
<g font-size="4.1">
<text x="224.9" y="290.7">Uso</text>
<text x="221" y="300.6">Circuito</text>
<text x="285" y="300.6">TSL2-1</text>
<text x="362.8" y="300.6">TSL2-2</text>
<text x="440.5" y="300.6">TSL2-3</text>
<text x="224.1" y="310.5">Fase</text>
<text x="290.5" y="310.5">T</text>
<text x="368" y="310.5">R</text>
<text x="446" y="310.5">S</text>
<text x="215.1" y="320.4">Potencia (kW)</text>
<text x="287.7" y="320.4">0,12</text>
<text x="365.5" y="320.4">0,12</text>
<text x="443.3" y="320.4">1,86</text>
<text x="216.2" y="330.3">Corriente (A)</text>
<text x="288.9" y="330.3">0,6</text>
<text x="366.7" y="330.3">0,6</text>
<text x="443.3" y="330.3">10,2</text>
<text x="221.2" y="346.6">Destino</text>
<text x="219.2" y="362.9">Int. Marca</text>
<text x="287.6" y="362.9">ABB</text>
<text x="365.4" y="362.9">ABB</text>
<text x="443.2" y="362.9">ABB</text>
<text x="218.4" y="372.8">I Nom - Icc</text>
<text x="281.9" y="372.8">2x10 - 6kA</text>
<text x="359.6" y="372.8">2x10 - 6kA</text>
<text x="435.7" y="372.8">2x16 - 4,5kA</text>
<text x="215.3" y="382.7">Modelo Cable</text>
<text x="276.6" y="382.7">IRAM 2178 PVC</text>
<text x="354.3" y="382.7">IRAM 2178 PVC</text>
<text x="432.1" y="382.7">IRAM 2178 PVC</text>
<text x="216.2" y="392.5">Sección (Cu)</text>
<text x="269.7" y="392.5">Unip. 2x1,5+PE1,5 mm²</text>
<text x="347.5" y="392.5">Unip. 2x1,5+PE1,5 mm²</text>
<text x="425.3" y="392.5">Unip. 2x2,5+PE2,5 mm²</text>
</g>
<g font-size="4">
<text x="454.4" y="114.6">-QD134</text>
<text x="454.4" y="118.5">F204 AC-25/0,03</text>
<text x="454.4" y="122.5">DIFERENCIAL DE CABECERA</text>
<text x="444.5" y="129.5">I∆n</text>
<text x="209" y="413">1. Conductores de cobre unipolares con aislación y vaina, IRAM 2178. I Nom - Icc: polos x corriente nominal - poder de corte del interruptor.</text>
<text x="209" y="418.6">2. Uso: IUG/TUG iluminación/tomas de uso general - IUE/TUE de uso especial - OCE otros circuitos específicos - ACU alimentación de carga única - ALIM alimentación a tablero.</text>
<text x="592.9" y="480.5">0</text>
<text x="611.3" y="480.5">ENTREGA PRELIMINAR</text>
<text x="735.4" y="480.5">B0 / CX</text>
<text x="757.8" y="480.5">B0 / CX</text>
<text x="802.3" y="480.5">02/11/2026</text>
</g>
<g font-size="3.8">
<text x="271.9" y="346.4">Panel plafon LED 24W</text>
<text x="349.8" y="346.4">Panel plafon LED 24W</text>
<text x="432.9" y="346.4">Tomas uso gral.</text>
</g>
<g font-size="3.6">
<text x="383.2" y="76.3">(x3)</text>
<text x="397.8" y="72.2">Fusible</text>
<text x="397.8" y="75.7">tabaquera</text>
<text x="397.8" y="79.2">1 A</text>
<text x="382.5" y="94.6">(x3)</text>
<text x="399.2" y="91.2">Testigo</text>
<text x="399.2" y="94.8">de fase</text>
<text x="399.2" y="98.3">220 Vca</text>
<text x="296.9" y="184.6">-QF117</text>
<text x="374.6" y="184.6">-QF118</text>
<text x="452.4" y="184.6">-QF119</text>
<text x="296.9" y="188.1">S201L-C10</text>
<text x="296.9" y="191.7">NA</text>
<text x="374.6" y="188.1">S201L-C10</text>
<text x="374.6" y="191.7">NA</text>
<text x="452.4" y="188.1">SN201L B16</text>
<text x="617.8" y="352.2">Bornera</text>
<text x="617.8" y="355.7">colectora</text>
<text x="617.8" y="359.3">PAT</text>
</g>
</svg>
